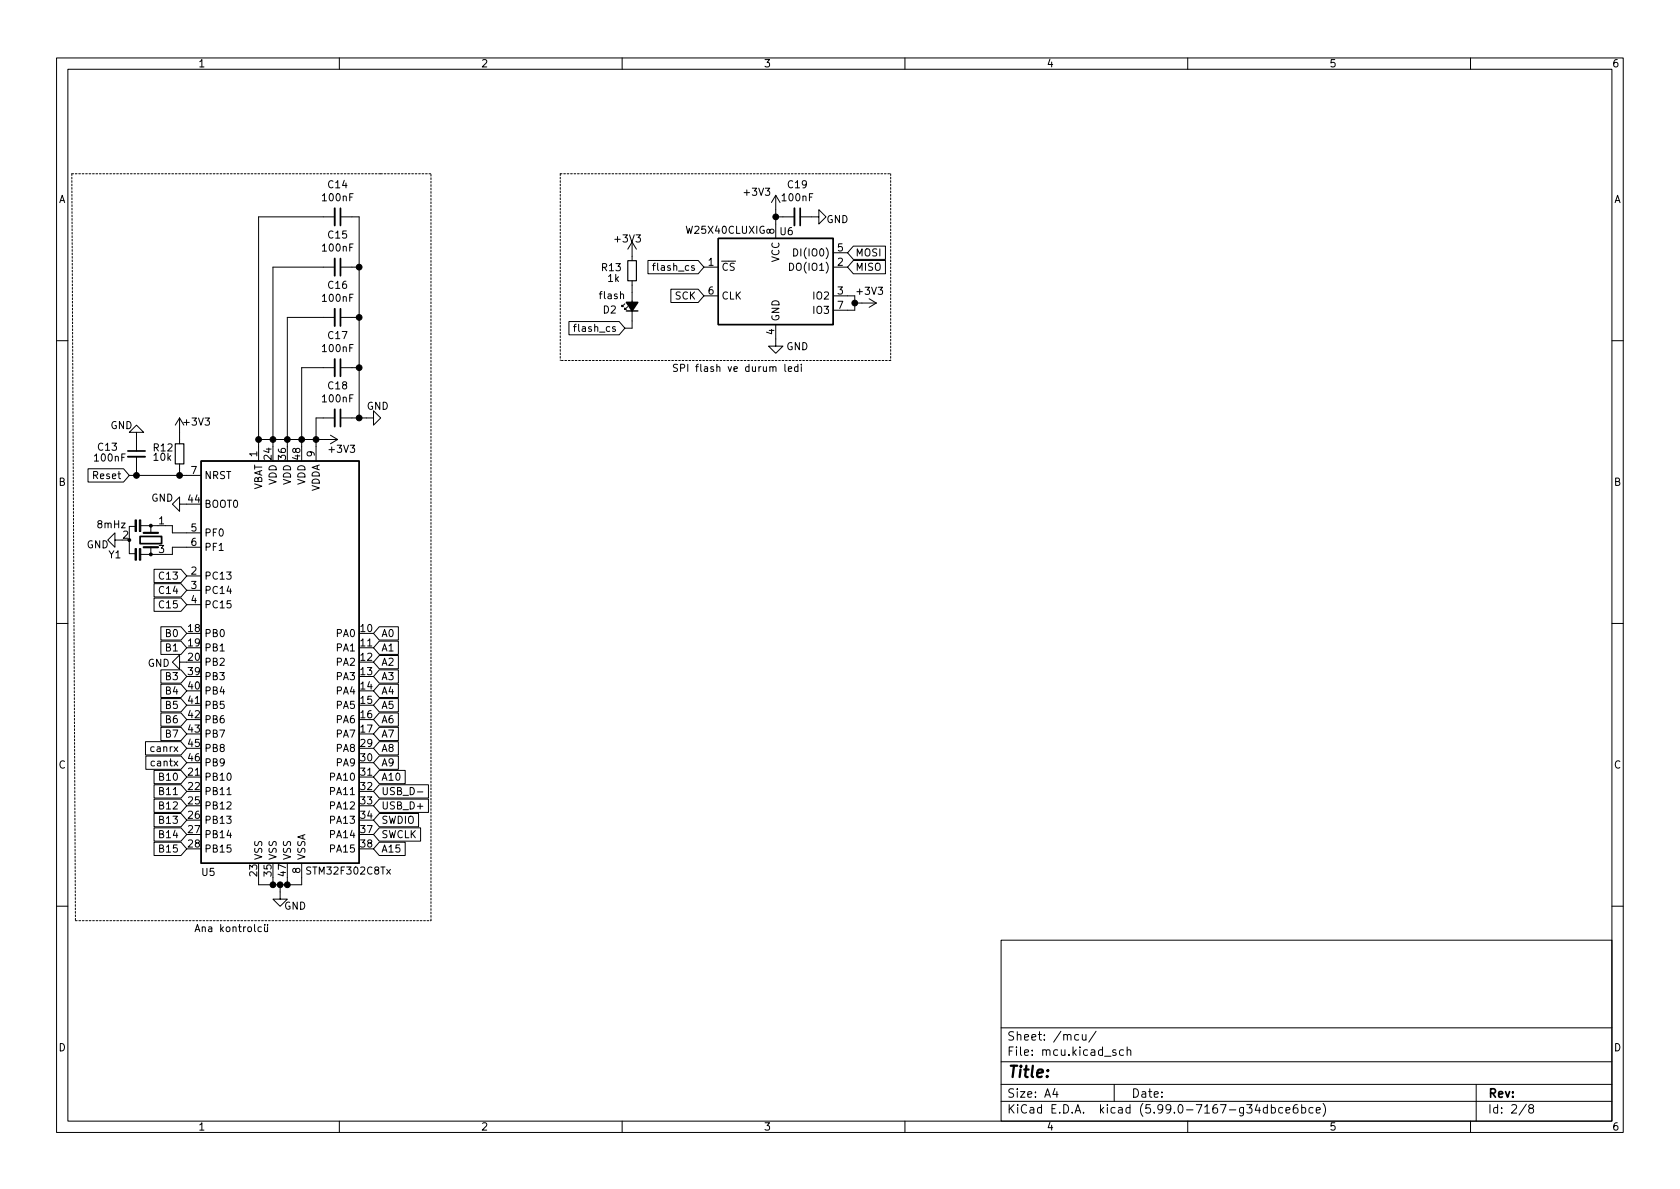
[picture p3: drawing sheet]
<svg xmlns="http://www.w3.org/2000/svg" width="297mm" height="210mm" viewBox="0 0 297 210" stroke-linecap="round" stroke-linejoin="round" font-family="sans-serif">
<g fill="none" stroke="#000" stroke-width=".18">
<path d="M10 10.2h277v190.1h-277zM12 12.2h273v186.1h-273zM60 10.2v2M110 10.2v2M160 10.2v2M210 10.2v2M260 10.2v2M59.2 38.3h-13.5v43.2M60.2 38.3h3.3v35.6M137.2 34.5v7.7M137.2 38.3h3.3M137.2 34.5l-.8 1.3"/>
<path d="M137.2 34.5l.7 1.3M141.5 38.3h3.3v-1.2l1.2 1.2-1.2 1.3v-1.3M59.2 47.2h-10.9v31.8M59.2 56.1h-8.4v22.9M60.2 47.2h3.3M60.2 56.1h3.3M100.6 56.9h8.9l1 1.1-1 1.2h-8.9zM101.4 57.8h.5M110.5 53.7l-.5 .5v-.2v.2h.2M111 54.2l-.5 .5v-.2v.2h.2M111.8 42.8v3.3M111.8 49.7v8.3h-1.3"/>
<path d="M111.8 42.8l-.8 1.3M111.8 42.8l.7 1.3M114.6 46.1h8.8l1.1 1.1-1.1 1.2h-8.8zM115.4 47h.5M118.6 51.1h4.8l1.1 1.2-1.1 1.2h-4.8zM124.5 47.2h2.5M124.5 52.3h2.5M137.2 57.4v3.8h1.2l-1.2 1.3-1.3-1.3h1.3M139.6 46.5a.64 .64 0 0 1 .7 .7 .64 .64 0 0 1-.7 .6zM140.3 44a.64 .64 0 0 1 .8 .6 .64 .64 0 0 1-.8 .7zM147.3 47.2h2.6M147.3 52.3h3.8v2.6h-3.8"/>
<path d="M147.3 44.7h2.6M150.9 43.5h5.7v2.4h-5.7l-1-1.2zM150.9 46.1h5.7v2.3h-5.7l-1-1.2zM151.1 53.6h3.8M153.7 52.8l1.2 .8M154.9 53.6l-1.2 .8M10 60.2h2M24.1 76.4h1.3l-1.3-1.2-1.2 1.2h1.2v3.4M31.7 73.9v4.6M31.7 73.9l-.7 1.3M31.7 73.9l.8 1.3M45.7 77.7h14"/>
<path d="M58.4 77l1.3 .7M59.2 65h-5.9v14M59.2 73.9h-3.3v7.6M59.7 77.7l-1.3 .8M60.2 73.9h5.8v-1.3l1.3 1.3-1.3 1.3v-1.3M60.2 65h3.3M138.8 64.4v1.1l.2 .2M139.4 65.3l.6-.2-.1-.2-.3-.1-.2 .2v.6h.5M141.1 64.9l-.4-.1-.2 .3 .1 .5h.5M141.1 64.4v1.3M141.7 64.4v.1M141.7 64.8v.9"/>
<path d="M285 60.2h2M15.6 82.9h6.2l1.1 1.2-1.1 1.1h-6.2zM20.3 95.5v-1.3l-1.3 1.3 1.3 1.3v-1.3h1.3M22.9 84.1h12.7M24 93.1h-1.1v4.8h1M24.1 80.8v3.3M24.9 93h3M24.9 98h3M26.7 93v1.1M26.7 96.8v1.2M29.2 93h1.3v1.2h5.1M31.7 89.1v-1.2l-1.2 1.2 1.2 1.3v-1.3h1.3"/>
<path d="M31.7 82v2.1M35.6 96.8h-5.1v1.2h-1.3M10 110.2h2M27.2 103.2h4.8l1 1.2-1 1.2h-4.8zM27.2 100.7h4.8l1 1.1-1 1.2h-4.8zM27.2 105.8h4.8l1 1.1-1 1.2h-4.8zM28.4 110.8h3.6l1 1.2-1 1.2h-3.6zM28.4 118.5h3.6l1 1.1-1 1.2h-3.6zM28.4 113.4h3.6l1 1.1-1 1.2h-3.6zM31.7 117.1v-1.3l-1.2 1.3 1.2 1.3v-1.3h1.3M33 101.8h2.6M33 104.4h2.6"/>
<path d="M33 106.9h2.6M63.5 114.5h2.5M67.1 115.9h3.3v2.4h-3.3l-1.1-1.2zM67.1 113.4h3.3v2.3h-3.3l-1.1-1.2zM67.1 110.8h3.3v2.4h-3.3l-1.1-1.2zM67.1 118.5h3.3v2.3h-3.3l-1.1-1.2zM285 110.2h2M25.7 131.2h6.3l1 1.1-1 1.2h-6.3zM25.8 133.7h6.2l1 1.2-1 1.1h-6.2zM27.2 136.2h4.8l1 1.2-1 1.2h-4.8zM27.2 138.8h4.8l1 1.1-1 1.2h-4.8zM28.4 123.5h3.6l1 1.2-1 1.2h-3.6z"/>
<path d="M28.4 128.6h3.6l1 1.2-1 1.2h-3.6zM28.4 121h3.6l1 1.2-1 1.1h-3.6zM28.4 126.1h3.6l1 1.1-1 1.2h-3.6zM33 137.4h2.6M33 124.7h2.6M63.5 137.4h2.5M67.1 136.2h4.5v2.4h-4.5l-1.1-1.2zM67.1 138.8h8.7v2.3h-8.7l-1.1-1.2zM67.1 133.7h3.3v2.3h-3.3l-1.1-1.1zM67.1 131.2h3.3v2.3h-3.3l-1.1-1.2zM67.1 121h3.3v2.3h-3.3l-1.1-1.1zM67.1 123.5h3.3v2.4h-3.3l-1.1-1.2z"/>
<path d="M67.1 128.6h3.3v2.4h-3.3l-1.1-1.2zM67.1 126.1h3.3v2.3h-3.3l-1.1-1.2zM27.2 143.9h4.8l1 1.1-1 1.2h-4.8zM27.2 146.4h4.8l1 1.2-1 1.1h-4.8zM27.2 148.9h4.8l1 1.2-1 1.2h-4.8zM27.2 141.3h4.8l1 1.2-1 1.2h-4.8zM40.1 140.5h.8M48.3 155.2v1.3M49.5 156.5v2.5h1.3l-1.3 1.3-1.2-1.3h1.2M50.8 155.2v1.3M53.3 152.6v3.9h-7.6v-1.3M67.1 143.9h6.9v2.3h-6.9l-1.1-1.2z"/>
<path d="M67.1 146.4h7.3v2.3h-7.3l-1.1-1.1zM67.1 148.9h4.5v2.4h-4.5l-1.1-1.2zM67.1 141.3h8.7v2.4h-8.7l-1.1-1.2zM73.8 140h1M10 160.2h2M34.5 164.7l.4-1.2 .4 1.2M34.6 164.4h.6M35.8 164l.1-.1 .3 .1 .1 .7M35.8 163.9v.8M36.9 164h.5l.1 .7M37.5 164.2l-.5 .1-.2 .1 .2 .3h.5M39 163.5v1.2"/>
<path d="M39.1 164.3l.4 .4M39.5 163.9l-.5 .5M40.1 164l.3-.1 .3 .2v.4l-.3 .2h-.3l-.1-.2zM41.2 164l.2-.1 .3 .1v.7M41.2 163.9v.8M42.2 163.9h.5M42.3 163.5v1.1l.4 .1M43.1 163.9v.8M43.4 163.9l-.3 .2M43.9 164l.3-.1 .3 .2v.4l-.3 .2h-.3l-.1-.2zM45 163.5v1.1l.2 .1M46.2 164l-.3-.1-.3 .2 .1 .6h.5"/>
<path d="M46.8 163.9v.8h.3l.2-.1M46.8 163.5v.1M47.3 163.5v.1M47.3 163.9v.8M177 166.3h108v32h-108zM285 160.2h2M60 198.3v2M110 198.3v2M160 198.3v2M177 194.8h108M177 191.8h108M177 187.8h108"/>
<path d="M177 181.8h108M186.5 192.5l-.4 1h1M186.9 193v1M190.7 183l-.4-.1-.3 .3v.4l.1 .3h.6M191.4 182.9v1h.4l.2-.1M192 182.9v1M193.8 182.4l-1.3 1.9M197 191.8v3M197.3 185.7l-.4-.1-.2 .2 .1 .3 .5 .1v.4h-.6M198.6 185.7l-.4-.1-.3 .3v.4l.2 .3h.5M199.3 185.8l.2-.2 .4 .1v.9M199.3 185.1v1.5"/>
<path d="M210 198.3v2M224.1 195.9l-.5-.1-.2 .3v.4l.1 .3h.6M224.1 195.3v1.5M224.8 195.9l.4-.1 .3 .3v.4l-.1 .3h-.6M224.8 195.3v1.5M226.8 195.9l-.4-.1-.3 .3v.4l.1 .3h.6M227.4 196.3l.7-.1-.1-.3-.4-.1-.2 .2v.8h.6M229.4 195.3a.59 .59 0 0 0-.8 .7v.5l.2 .3h.4l.2-.1 .1-.5-.1-.2-.5-.1-.3 .3M230.1 195.9l.5-.1 .3 .3v.4l-.2 .3h-.6M230.1 195.3v1.5M232.1 195.9l-.4-.1-.3 .3v.4l.2 .3h.5M232.7 196.3l.7-.1v-.3l-.5-.1-.2 .2 .1 .8h.6"/>
<path d="M233.9 195.1a1.72 1.72 0 0 1 0 2.3M260 198.3v2M261 191.8v6.5M269.9 195.3l-1.3 1.9M270.6 196l-.3-.3 .1-.2 .2-.2 .4 .1 .2 .2-.1 .2-.7 .2-.1 .3 .1 .4 .2 .1h.4l.2-.3-.1-.4-.2-.1"/>
</g>
<path d="M59.2 36.8v3.1M140.5 36.8v3.1M59.2 45.7v3.1M59.2 54.6v3.1M59.2 63.5v3M59.2 72.4v3M22.6 80.8h3.1" fill="none" stroke="#000" stroke-width=".33"/>
<path d="M60.2 36.8v3.1M141.5 36.8v3.1M60.2 45.7v3.1M60.2 54.6v3.1M22.6 79.8h3.1M60.2 63.5v3M60.2 72.4v3M24.8 94.9h3.8v1.2h-3.8z" fill="none" stroke="#000" stroke-width=".3"/>
<path d="M111 46.1h1.5v3.6h-1.5zM31 78.5h1.5v3.5h-1.5z" fill="none" stroke="#000" stroke-width=".2"/>
<path d="M110.7 55h2.1M127 42.2h20.3v15.2h-20.3zM35.6 81.5h27.9v71.1h-27.9z" fill="none" stroke="#000" stroke-width=".25"/>
<path d="M110.7 53.5h2.1l-1 1.5z" fill="#000" stroke="#000" stroke-width=".25"/>
<g fill="#000" stroke="#000" stroke-width=".18">
<path d="M23.9 91.9h.2v2.1h-.2zM23.9 97h.2v2.1h-.2zM24.6 91.9h.3v2.1h-.3zM24.6 97h.3v2.1h-.3z"/>
<circle cx="137.2" cy="38.3" r=".51"/>
<circle cx="63.5" cy="56.1" r=".51"/>
<circle cx="63.5" cy="47.2" r=".51"/>
<circle cx="151.1" cy="53.6" r=".51"/>
<circle cx="45.7" cy="77.7" r=".51"/>
<circle cx="48.3" cy="77.7" r=".51"/>
<circle cx="50.8" cy="77.7" r=".51"/>
<circle cx="53.3" cy="77.7" r=".51"/>
<circle cx="55.9" cy="77.7" r=".51"/>
<circle cx="63.5" cy="65" r=".51"/>
<circle cx="63.5" cy="73.9" r=".51"/>
<circle cx="24.1" cy="84.1" r=".51"/>
<circle cx="26.7" cy="93" r=".25"/>
<circle cx="26.7" cy="98" r=".25"/>
<circle cx="31.8" cy="84.1" r=".51"/>
<circle cx="48.3" cy="156.5" r=".51"/>
<circle cx="49.5" cy="156.5" r=".51"/>
<circle cx="50.8" cy="156.5" r=".51"/>
</g>
<path d="M25.4 94.2h2.5M25.4 96.8h2.5" fill="none" stroke="#000" stroke-width=".38"/>
<path d="M12.7 30.7h54.6M12.7 30.7l.6 132.1M67.3 30.7h8.9M99.1 30.7v33M99.1 30.7h45.7M144.8 30.7h12.7M157.5 30.7v33M157.5 63.7h-58.4M13.3 162.8h62.9M76.2 162.8v-132.1" fill="none" stroke="#000" stroke-width=".18" stroke-dasharray=".3 .3"/>
<text font-size="2.8" x="178" y="190.6">Title:</text>
<g font-size="2.1">
<text x="178" y="184">Sheet: /mcu/</text>
<text x="178" y="186.7">File: mcu.kicad_sch</text>
<text x="178" y="196.9">KiCad E.D.A. kicad (5.99.0-7167-g34dbce6bce)</text>
<text x="178" y="194.1">Size: A4</text>
<text x="200" y="194.1">Date:</text>
<text x="263" y="194.1">Rev:</text>
<text x="263" y="196.9">Id: 2/8</text>
</g>
<g font-size="1.8">
<text x="35" y="11.9">1</text>
<text x="85" y="11.9">2</text>
<text x="135" y="11.9">3</text>
<text x="185" y="11.9">4</text>
<text x="235" y="11.9">5</text>
<text x="285" y="11.9">6</text>
<text x="10.3" y="35.9">A</text>
<text x="57.1" y="35.6">100nF</text>
<text x="58.1" y="33.3">C14</text>
<text x="131.7" y="34.6">+3V3</text>
<text x="138.4" y="35.6">100nF</text>
<text x="139.3" y="33.3">C19</text>
<text x="285.3" y="35.9">A</text>
<text x="121.5" y="41.3">W25X40CLUXIG</text>
<text x="136.9" y="41.4" transform="rotate(-90 136.9 41.4)">8</text>
<text x="137.9" y="41.6">U6</text>
<text x="146.1" y="39.4">GND</text>
<text x="57.1" y="44.5">100nF</text>
<text x="58.1" y="42.2">C15</text>
<text x="106.5" y="47.9">R13</text>
<text x="108.8" y="42.9">+3V3</text>
<text x="116" y="47.9">flash_cs</text>
<text x="125.2" y="47">1</text>
<text x="127.5" y="47.9">~CS</text>
<text x="137.8" y="46.4" transform="rotate(-90 137.8 46.4)">VCC</text>
<text x="140.1" y="47.9">DO(IO1)</text>
<text x="141" y="45.3">DI(IO0)</text>
<text x="148.1" y="47">2</text>
<text x="148.1" y="44.4">5</text>
<text x="151.2" y="45.3">MOSI</text>
<text x="151.2" y="47.9">MISO</text>
<text x="57.1" y="53.4">100nF</text>
<text x="58.1" y="51.1">C16</text>
<text x="106.1" y="52.9">flash</text>
<text x="107.5" y="49.8">1k</text>
<text x="119.4" y="53">SCK</text>
<text x="125.2" y="52.1">6</text>
<text x="127.5" y="53">CLK</text>
<text x="144" y="53">IO2</text>
<text x="148.1" y="52.1">3</text>
<text x="151.7" y="52.1">+3V3</text>
<text x="58.1" y="59.9">C17</text>
<text x="102.1" y="58.7">flash_cs</text>
<text x="106.7" y="55.4">D2</text>
<text x="136.9" y="59.2" transform="rotate(-90 136.9 59.2)">4</text>
<text x="137.8" y="56.9" transform="rotate(-90 137.8 56.9)">GND</text>
<text x="144" y="55.5">IO3</text>
<text x="148.1" y="54.6">7</text>
<text x="57.1" y="62.2">100nF</text>
<text x="118.7" y="65.7">SPI flash ve durum ledi</text>
<text x="139" y="61.9">GND</text>
<text x="57.1" y="71.1">100nF</text>
<text x="58.1" y="68.8">C18</text>
<text x="19.5" y="75.9">GND</text>
<text x="32.6" y="75.2">+3V3</text>
<text x="64.8" y="72.5">GND</text>
<text x="16.8" y="81.6">100nF</text>
<text x="17.4" y="79.7">C13</text>
<text x="27.2" y="79.8">R12</text>
<text x="27.2" y="81.5">10k</text>
<text x="33.8" y="83.8">7</text>
<text x="45.5" y="80.8" transform="rotate(-90 45.5 80.8)">1</text>
<text x="48" y="81.2" transform="rotate(-90 48 81.2)">24</text>
<text x="50.5" y="81.2" transform="rotate(-90 50.5 81.2)">36</text>
<text x="53.1" y="81.2" transform="rotate(-90 53.1 81.2)">48</text>
<text x="55.6" y="80.8" transform="rotate(-90 55.6 80.8)">9</text>
<text x="58.3" y="80.1">+3V3</text>
<text x="10.3" y="85.9">B</text>
<text x="16.7" y="84.7">Reset</text>
<text x="26.7" y="88.7">GND</text>
<text x="33.3" y="88.9">44</text>
<text x="36.1" y="89.8">BOOT0</text>
<text x="36.1" y="84.7">NRST</text>
<text x="46.4" y="86.9" transform="rotate(-90 46.4 86.9)">VBAT</text>
<text x="48.9" y="85.8" transform="rotate(-90 48.9 85.8)">VDD</text>
<text x="51.4" y="85.8" transform="rotate(-90 51.4 85.8)">VDD</text>
<text x="54" y="85.8" transform="rotate(-90 54 85.8)">VDD</text>
<text x="56.5" y="87" transform="rotate(-90 56.5 87)">VDDA</text>
<text x="285.3" y="85.9">B</text>
<text x="17.3" y="93.4">8mHz</text>
<text x="21.7" y="95.2">2</text>
<text x="28.1" y="92.7">1</text>
<text x="33.8" y="94">5</text>
<text x="36.1" y="94.9">PF0</text>
<text x="15.3" y="97">GND</text>
<text x="19.2" y="98.7">Y1</text>
<text x="28.1" y="97.8">3</text>
<text x="33.8" y="101.6">2</text>
<text x="33.8" y="96.5">6</text>
<text x="36.1" y="97.4">PF1</text>
<text x="28.4" y="105">C14</text>
<text x="28.4" y="102.5">C13</text>
<text x="28.4" y="107.6">C15</text>
<text x="33.8" y="104.1">3</text>
<text x="33.8" y="106.7">4</text>
<text x="36.1" y="102.5">PC13</text>
<text x="36.1" y="105">PC14</text>
<text x="36.1" y="107.6">PC15</text>
<text x="29.4" y="112.6">B0</text>
<text x="33.3" y="111.8">18</text>
<text x="36.1" y="112.6">PB0</text>
<text x="59.6" y="112.6">PA0</text>
<text x="63.8" y="111.8">10</text>
<text x="67.4" y="112.6">A0</text>
<text x="26.1" y="117.9">GND</text>
<text x="29.4" y="115.2">B1</text>
<text x="33.3" y="114.3">19</text>
<text x="33.3" y="116.8">20</text>
<text x="33.3" y="119.4">39</text>
<text x="36.1" y="115.2">PB1</text>
<text x="36.1" y="117.7">PB2</text>
<text x="59.6" y="115.2">PA1</text>
<text x="59.6" y="117.7">PA2</text>
<text x="63.8" y="114.3">11</text>
<text x="63.8" y="116.8">12</text>
<text x="63.8" y="119.4">13</text>
<text x="67.4" y="117.7">A2</text>
<text x="67.4" y="115.2">A1</text>
<text x="29.4" y="125.3">B5</text>
<text x="29.4" y="120.3">B3</text>
<text x="29.4" y="122.8">B4</text>
<text x="33.3" y="121.9">40</text>
<text x="33.3" y="124.5">41</text>
<text x="36.1" y="120.3">PB3</text>
<text x="36.1" y="122.8">PB4</text>
<text x="36.1" y="125.3">PB5</text>
<text x="59.6" y="120.3">PA3</text>
<text x="59.6" y="122.8">PA4</text>
<text x="59.6" y="125.3">PA5</text>
<text x="63.8" y="121.9">14</text>
<text x="63.8" y="124.5">15</text>
<text x="67.4" y="120.3">A3</text>
<text x="67.4" y="122.8">A4</text>
<text x="67.4" y="125.3">A5</text>
<text x="29.4" y="130.4">B7</text>
<text x="29.4" y="127.9">B6</text>
<text x="33.3" y="127">42</text>
<text x="33.3" y="129.5">43</text>
<text x="36.1" y="127.9">PB6</text>
<text x="36.1" y="130.4">PB7</text>
<text x="59.6" y="127.9">PA6</text>
<text x="59.6" y="130.4">PA7</text>
<text x="63.8" y="127">16</text>
<text x="63.8" y="129.5">17</text>
<text x="67.4" y="130.4">A7</text>
<text x="67.4" y="127.9">A6</text>
<text x="10.3" y="135.9">C</text>
<text x="27" y="133">canrx</text>
<text x="27.1" y="135.5">cantx</text>
<text x="33.3" y="137.2">21</text>
<text x="33.3" y="132.1">45</text>
<text x="33.3" y="134.6">46</text>
<text x="36.1" y="133">PB8</text>
<text x="36.1" y="135.5">PB9</text>
<text x="59.6" y="133">PA8</text>
<text x="59.6" y="135.5">PA9</text>
<text x="63.8" y="137.2">31</text>
<text x="63.8" y="132.1">29</text>
<text x="63.8" y="134.6">30</text>
<text x="67.4" y="135.5">A9</text>
<text x="67.4" y="133">A8</text>
<text x="285.3" y="135.9">C</text>
<text x="28.4" y="138">B10</text>
<text x="28.4" y="140.6">B11</text>
<text x="28.4" y="143.1">B12</text>
<text x="33.3" y="139.7">22</text>
<text x="33.3" y="142.2">25</text>
<text x="36.1" y="138">PB10</text>
<text x="36.1" y="140.6">PB11</text>
<text x="36.1" y="143.1">PB12</text>
<text x="58.6" y="138">PA10</text>
<text x="58.6" y="140.6">PA11</text>
<text x="58.6" y="143.1">PA12</text>
<text x="63.8" y="139.7">32</text>
<text x="63.8" y="142.2">33</text>
<text x="67.4" y="138">A10</text>
<text x="67.4" y="140.6">USB_D-</text>
<text x="67.4" y="143.1">USB_D+</text>
<text x="28.4" y="145.7">B13</text>
<text x="28.4" y="148.2">B14</text>
<text x="33.3" y="144.8">26</text>
<text x="33.3" y="147.3">27</text>
<text x="33.3" y="149.9">28</text>
<text x="36.1" y="145.7">PB13</text>
<text x="36.1" y="148.2">PB14</text>
<text x="58.6" y="145.7">PA13</text>
<text x="58.6" y="148.2">PA14</text>
<text x="63.8" y="144.8">34</text>
<text x="63.8" y="147.3">37</text>
<text x="63.8" y="149.9">38</text>
<text x="67.4" y="145.7">SWDIO</text>
<text x="67.4" y="148.2">SWCLK</text>
<text x="28.4" y="150.7">B15</text>
<text x="35.7" y="154.9">U5</text>
<text x="36.1" y="150.7">PB15</text>
<text x="45.5" y="154.9" transform="rotate(-90 45.5 154.9)">23</text>
<text x="46.4" y="152.1" transform="rotate(-90 46.4 152.1)">VSS</text>
<text x="48" y="154.9" transform="rotate(-90 48 154.9)">35</text>
<text x="48.9" y="152.1" transform="rotate(-90 48.9 152.1)">VSS</text>
<text x="50.5" y="154.9" transform="rotate(-90 50.5 154.9)">47</text>
<text x="51.4" y="152.1" transform="rotate(-90 51.4 152.1)">VSS</text>
<text x="53.1" y="154.4" transform="rotate(-90 53.1 154.4)">8</text>
<text x="54" y="152.1" transform="rotate(-90 54 152.1)">VSSA</text>
<text x="54.6" y="154.6">STM32F302C8Tx</text>
<text x="58.6" y="150.7">PA15</text>
<text x="67.4" y="150.7">A15</text>
<text x="50.2" y="160.9">GND</text>
<text x="10.3" y="185.9">D</text>
<text x="285.3" y="185.9">D</text>
<text x="35" y="199.9">1</text>
<text x="85" y="199.9">2</text>
<text x="135" y="199.9">3</text>
<text x="185" y="199.9">4</text>
<text x="235" y="199.9">5</text>
<text x="285" y="199.9">6</text>
</g>
</svg>
